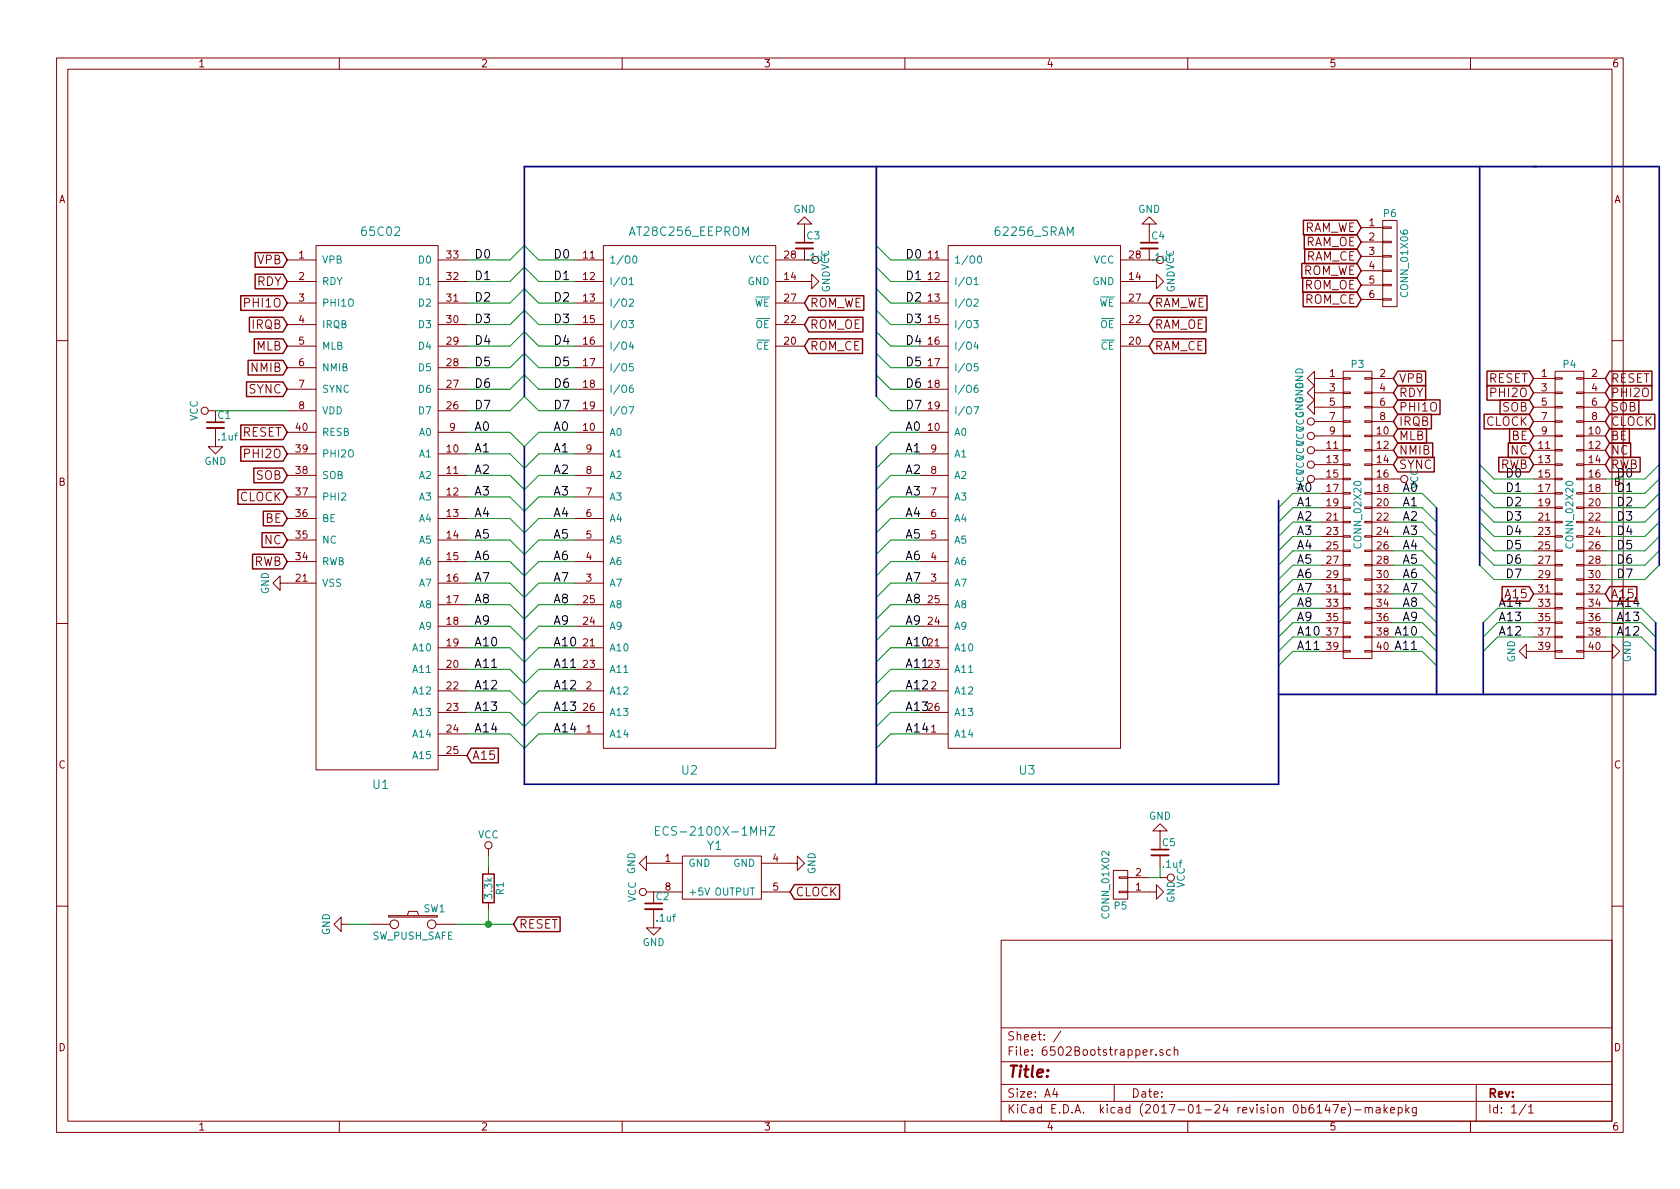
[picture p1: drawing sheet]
<svg xmlns="http://www.w3.org/2000/svg" width="297mm" height="210mm" viewBox="0 0 297 210" stroke-linecap="round" stroke-linejoin="round" font-family="sans-serif">
<g fill="none" stroke="#840000" stroke-width=".18">
<path d="M10 10.3h277v189.9h-277zM12 12.2h273v186.1h-273zM60 10.3v1.9M110 10.3v1.9M160 10.3v1.9M210 10.3v1.9M260 10.3v1.9M142.2 39.6h1.3l-1.3-1.3-1.2 1.3h1.2v1.3M203.2 39.6h1.3l-1.3-1.3-1.3 1.3h1.3v1.3M244.5 39h2.5v15.2h-2.5zM50.8 46h5.1M50.8 49.8h5.1"/>
<path d="M50.8 53.6h5.1M50.8 57.4h5.1M55.9 43.4h21.6v92.7h-21.6zM77.5 46h5M77.5 49.8h5M77.5 53.6h5M77.5 57.4h5M101.6 46h5.1M101.6 49.8h5.1M101.6 53.6h5.1M101.6 57.4h5.1M106.7 43.4h30.5v88.9h-30.5z"/>
<path d="M137.2 49.8h6.3v-1.3l1.3 1.3-1.3 1.2v-1.2M137.2 46h6.3M137.2 53.6h5M137.2 57.4h5M142.2 43.9v2.1M162.6 46h5M162.6 49.8h5M162.6 53.6h5M162.6 57.4h5M167.6 43.4h30.5v88.9h-30.5zM198.1 49.8h6.4v-1.3l1.2 1.3-1.2 1.2v-1.2M198.1 46h6.4"/>
<path d="M198.1 53.6h5.1M198.1 57.4h5.1M203.2 43.9v2.1M240.7 40.3h3.8M240.7 42.8h3.8M240.7 45.3h3.8M240.7 47.9h3.8M240.7 50.4h3.8M240.7 53h3.8M244.5 52.8h1.5v.3h-1.5zM244.5 50.3h1.5v.2h-1.5zM244.5 47.7h1.5v.3h-1.5z"/>
<path d="M244.5 45.2h1.5v.3h-1.5zM244.5 42.7h1.5v.2h-1.5zM244.5 40.1h1.5v.3h-1.5zM10 60.2h2M36.8 72.6h1.3M38.1 75.7v3.3h1.3l-1.3 1.3-1.3-1.3h1.3M50.8 61.2h5.1M50.8 65h5.1M50.8 68.8h5.1M50.8 72.6h5.1M50.8 76.4h5.1M77.5 61.2h5"/>
<path d="M77.5 65h5M77.5 68.8h5M77.5 72.6h5M77.5 76.4h5M101.6 61.2h5.1M101.6 65h5.1M101.6 68.8h5.1M101.6 72.6h5.1M101.6 76.4h5.1M137.2 61.2h5M162.6 61.2h5M162.6 65h5"/>
<path d="M162.6 68.8h5M162.6 72.6h5M162.6 76.4h5M198.1 61.2h5.1M232.4 66.9v-1.2l-1.3 1.2 1.3 1.3v-1.3h5.1M232.4 69.5v-1.3l-1.3 1.3 1.3 1.2v-1.2h5.1M232.4 72v-1.3l-1.3 1.3 1.3 1.3v-1.3h5.1M232.4 74.5h5.1M232.4 77.1h5.1M232.4 79.6h5.1M237.5 79.5h1.3v.3h-1.3zM237.5 77h1.3v.2h-1.3z"/>
<path d="M237.5 74.4h1.3v.3h-1.3zM237.5 71.9h1.3v.2h-1.3zM237.5 69.3h1.3v.3h-1.3zM237.5 66.8h1.3v.3h-1.3zM237.5 65.7h5.1v50.8h-5.1zM241.3 79.5h1.3v.3h-1.3zM241.3 77h1.3v.2h-1.3zM241.3 74.4h1.3v.3h-1.3zM241.3 71.9h1.3v.2h-1.3zM241.3 69.3h1.3v.3h-1.3zM241.3 66.8h1.3v.3h-1.3zM242.6 66.9h3.8"/>
<path d="M242.6 69.5h3.8M242.6 72h3.8M242.6 74.5h3.8M242.6 77.1h3.8M242.6 79.6h3.8M271.1 66.9h3.9M271.1 69.5h3.9M271.1 72h3.9M271.1 74.5h3.9M271.1 77.1h3.9M271.1 79.6h3.9M275 79.5h1.2v.3h-1.2z"/>
<path d="M275 77h1.2v.2h-1.2zM275 74.4h1.2v.3h-1.2zM275 71.9h1.2v.2h-1.2zM275 69.3h1.2v.3h-1.2zM275 66.8h1.2v.3h-1.2zM275 65.7h5v50.8h-5zM278.8 79.5h1.2v.3h-1.2zM278.8 77h1.2v.2h-1.2zM278.8 74.4h1.2v.3h-1.2zM278.8 71.9h1.2v.2h-1.2zM278.8 69.3h1.2v.3h-1.2zM278.8 66.8h1.2v.3h-1.2z"/>
<path d="M280 66.9h3.8M280 69.5h3.8M280 72h3.8M280 74.5h3.8M280 77.1h3.8M280 79.6h3.8M285 60.2h2M50.8 80.3h5.1M50.8 84.1h5.1M50.8 87.9h5.1M50.8 91.7h5.1M50.8 95.5h5.1"/>
<path d="M50.8 99.3h5.1M77.5 80.3h5M77.5 84.1h5M77.5 87.9h5M77.5 91.7h5M77.5 95.5h5M77.5 99.3h5M101.6 80.3h5.1M101.6 84.1h5.1M101.6 87.9h5.1M101.6 91.7h5.1M101.6 95.5h5.1"/>
<path d="M101.6 99.3h5.1M162.6 80.3h5M162.6 84.1h5M162.6 87.9h5M162.6 91.7h5M162.6 95.5h5M162.6 99.3h5M232.4 84.7h5.1M232.4 82.2h5.1M233.7 89.8h3.8M233.7 92.3h3.8M233.7 94.9h3.8"/>
<path d="M233.7 97.4h3.8M233.7 87.2h3.8M233.7 99.9h3.8M237.5 99.8h1.3v.3h-1.3zM237.5 97.3h1.3v.2h-1.3zM237.5 94.7h1.3v.3h-1.3zM237.5 92.2h1.3v.3h-1.3zM237.5 89.7h1.3v.2h-1.3zM237.5 87.1h1.3v.3h-1.3zM237.5 84.6h1.3v.2h-1.3zM237.5 82h1.3v.3h-1.3zM241.3 99.8h1.3v.3h-1.3z"/>
<path d="M241.3 97.3h1.3v.2h-1.3zM241.3 94.7h1.3v.3h-1.3zM241.3 92.2h1.3v.3h-1.3zM241.3 89.7h1.3v.2h-1.3zM241.3 87.1h1.3v.3h-1.3zM241.3 84.6h1.3v.2h-1.3zM241.3 82h1.3v.3h-1.3zM242.6 84.7h5M242.6 89.8h3.8M242.6 92.3h3.8M242.6 82.2h3.8M242.6 94.9h3.8"/>
<path d="M242.6 97.4h3.8M242.6 87.2h3.8M242.6 99.9h3.8M271.1 84.7h3.9M271.1 89.8h3.9M271.1 92.3h3.9M271.1 82.2h3.9M271.1 94.9h3.9M271.1 97.4h3.9M271.1 87.2h3.9M271.1 99.9h3.9M275 99.8h1.2v.3h-1.2z"/>
<path d="M275 97.3h1.2v.2h-1.2zM275 94.7h1.2v.3h-1.2zM275 92.2h1.2v.3h-1.2zM275 89.7h1.2v.2h-1.2zM275 87.1h1.2v.3h-1.2zM275 84.6h1.2v.2h-1.2zM275 82h1.2v.3h-1.2zM278.8 99.8h1.2v.3h-1.2zM278.8 97.3h1.2v.2h-1.2zM278.8 94.7h1.2v.3h-1.2zM278.8 92.2h1.2v.3h-1.2zM278.8 89.7h1.2v.2h-1.2z"/>
<path d="M278.8 87.1h1.2v.3h-1.2zM278.8 84.6h1.2v.2h-1.2zM278.8 82h1.2v.3h-1.2zM280 84.7h3.8M280 89.8h3.8M280 92.3h3.8M280 82.2h3.8M280 94.9h3.8M280 97.4h3.8M280 87.2h3.8M280 99.9h3.8M10 110.3h2"/>
<path d="M49.5 103.1v-1.3l-1.2 1.3 1.2 1.3v-1.3h6.4M77.5 118.4h5M77.5 103.1h5M77.5 106.9h5M77.5 110.7h5M77.5 114.5h5M101.6 118.4h5.1M101.6 103.1h5.1M101.6 106.9h5.1M101.6 110.7h5.1M101.6 114.5h5.1M162.6 118.4h5"/>
<path d="M162.6 103.1h5M162.6 106.9h5M162.6 110.7h5M162.6 114.5h5M233.7 102.5h3.8M233.7 115.2h3.8M233.7 105h3.8M233.7 107.6h3.8M233.7 110.1h3.8M233.7 112.6h3.8M237.5 115.1h1.3v.2h-1.3zM237.5 112.5h1.3v.3h-1.3z"/>
<path d="M237.5 110h1.3v.2h-1.3zM237.5 107.4h1.3v.3h-1.3zM237.5 104.9h1.3v.3h-1.3zM237.5 102.4h1.3v.2h-1.3zM241.3 115.1h1.3v.2h-1.3zM241.3 112.5h1.3v.3h-1.3zM241.3 110h1.3v.2h-1.3zM241.3 107.4h1.3v.3h-1.3zM241.3 104.9h1.3v.3h-1.3zM241.3 102.4h1.3v.2h-1.3zM242.6 102.5h3.8M242.6 115.2h3.8"/>
<path d="M242.6 105h3.8M242.6 107.6h3.8M242.6 110.1h3.8M242.6 112.6h3.8M269.9 115.2v1.3l-1.3-1.3 1.3-1.3v1.3h5.1M271.1 102.5h3.9M271.1 105h3.9M271.1 107.6h3.9M271.1 110.1h3.9M271.1 112.6h3.9M275 115.1h1.2v.2h-1.2zM275 112.5h1.2v.3h-1.2z"/>
<path d="M275 110h1.2v.2h-1.2zM275 107.4h1.2v.3h-1.2zM275 104.9h1.2v.3h-1.2zM275 102.4h1.2v.2h-1.2zM278.8 115.1h1.2v.2h-1.2zM278.8 112.5h1.2v.3h-1.2zM278.8 110h1.2v.2h-1.2zM278.8 107.4h1.2v.3h-1.2zM278.8 104.9h1.2v.3h-1.2zM278.8 102.4h1.2v.2h-1.2zM280 115.2h5.1v-1.3l1.3 1.3-1.3 1.3v-1.3M280 102.5h3.8"/>
<path d="M280 105h3.8M280 107.6h3.8M280 110.1h3.8M280 112.6h3.8M285 110.3h2M77.5 122.2h5M77.5 126h5M77.5 129.8h5M77.5 133.6h5M101.6 122.2h5.1M101.6 126h5.1M101.6 129.8h5.1"/>
<path d="M162.6 122.2h5M162.6 126h5M162.6 129.8h5M86.4 150.1v1.3M86.4 153.3v1.3M86.4 159.6v1.3M114.3 152.6v-1.2l-1.3 1.2 1.3 1.3v-1.3h6.3M114.3 157.7h6.3M120.6 151.4h14v7.6h-14zM134.6 152.6h6.4v-1.2l1.2 1.2-1.2 1.3v-1.3M134.6 157.7h5.1M196.8 153.9h2.6v5.1h-2.6z"/>
<path d="M197.9 155.1h1.5v.2h-1.5zM197.9 157.6h1.5v.3h-1.5zM199.4 157.7h5.1v-1.2l1.2 1.2-1.2 1.3v-1.3M199.4 155.2h3.8M205.1 146.9h1.3l-1.3-1.2-1.3 1.2h1.3v1.3M205.1 155.2h1.3M205.1 151.3v2M10 160.2h2M60.3 163.4v-1.2l-1.2 1.2 1.2 1.3v-1.3h1.3M65.4 163.4h3.6M68.7 161.9h8.6v.3h-8.6zM72 161.9l.3-.7h1.5l.2 .7"/>
<path d="M77.1 163.4h3.5M115.6 160.8v3.3h1.2l-1.2 1.2-1.3-1.2h1.3M177 166.3h108v32h-108zM285 160.2h2M60 198.3v1.9M110 198.3v1.9M160 198.3v1.9M177 194.8h108M177 191.8h108M177 187.8h108M177 181.8h108M186.5 192.5l-.4 1h1"/>
<path d="M186.8 193v1M187.6 182.3l-1.3 2M197 191.8v3M203.9 185.6l-.3 .1-.1 .2M204.4 186.5v.1M205.6 185.7l-.3-.1-.2 .2v.2l.5 .2v.3h-.5M207 185.7l-.4-.1-.4 .3 .1 .6 .3 .1 .4-.1M207.6 185.7l.2-.1 .4 .1 .1 .9M207.6 185.1v1.5M210 198.3v1.9M234.6 195.2l-.3 1.1h.9M235.7 195.3h1l-.7 1.5"/>
<path d="M237.2 196.3l.7-.1-.1-.3-.4-.1-.2 .2v.7h.6M238.4 195.1a1.79 1.79 0 0 1 0 2.3M239.5 196.3h1.1M241.4 196v-.1a.37 .37 0 0 1 .6 .1v.8M241.4 195.8v1M242 196l.2-.2 .4 .1v.9M243.4 195.9h.5l.1 .9M244 196.2l-.5 .1-.2 .2 .2 .3 .5-.1M244.7 195.3v1.5M244.9 196.3l.4 .5M245.3 195.8l-.6 .6M245.9 196.3l.7-.1-.1-.3-.4-.1-.2 .2v.7h.6"/>
<path d="M247.2 195.9l.4-.1 .3 .3v.6l-.3 .1-.4-.1M247.2 195.8v1.5M248.6 195.3v1.5M248.7 196.3l.4 .5M249.1 195.8l-.5 .6M250.4 195.8v1.4l-.3 .1h-.3M250.4 195.9l-.4-.1-.3 .3 .1 .6 .2 .1 .4-.1M260 198.3v1.9M261 191.8v6.5M269.8 195.2l-1.2 2M270.3 195.8l.4-.5v1.5M270.3 196.8h.8"/>
<circle cx="36.2" cy="72.6" r=".63"/>
<circle cx="231.8" cy="79.6" r=".63"/>
<circle cx="231.8" cy="74.5" r=".63"/>
<circle cx="231.8" cy="77.1" r=".63"/>
<circle cx="231.8" cy="84.7" r=".63"/>
<circle cx="231.8" cy="82.2" r=".63"/>
<circle cx="248.3" cy="84.7" r=".63"/>
<circle cx="86.4" cy="149.5" r=".63"/>
<circle cx="113.7" cy="157.7" r=".63"/>
<circle cx="207" cy="155.2" r=".63"/>
<circle cx="69.7" cy="163.4" r=".76"/>
<circle cx="76.3" cy="163.4" r=".76"/>
</g>
<g fill="none" stroke="#008484" stroke-width=".18">
<path d="M111.2 56.7h.8l-.4 .5 .3 .1v.5l-.1 .2-.6-.2M111.3 49.4l.3-.3v1.2M111.3 53l.5-.1 .2 .3-.1 .2-.7 .7h.8M111.3 50.3h.7M112 45.4l.2-.1a.67 .67 0 0 1 .4 .6 .67 .67 0 0 1-.4 .6l-.3-.5zM172.2 56.7h.7l-.4 .5 .4 .1v.5l-.2 .2-.5-.2M172.2 49.4l.4-.3v1.2M172.2 53l.5-.1 .2 .3v.2l-.7 .7h.7M172.2 50.3h.7M172.9 45.4l.2-.1a.67 .67 0 0 1 .5 .6 .67 .67 0 0 1-.5 .6l-.3-.5zM111.2 71.9h.9l-.6 1.3M111.6 60.4l-.3 .9h.8"/>
<path d="M111.9 68.1l-.4 .1a.87 .87 0 0 0 0 1.2l.4-.1v-.6l-.4-.1-.2 .3M111.9 60.9v.9M111.9 64.3h-.6v.6l.2-.1 .4 .1v.6l-.1 .1-.5-.1M172.2 71.9h.8l-.5 1.3M172.5 60.4l-.3 .9h.8M172.8 68.1l-.3 .1a.87 .87 0 0 0 0 1.2l.4-.1v-.6l-.4-.1-.3 .3M172.8 60.9v.9M172.9 64.3h-.6l-.1 .6 .2-.1 .5 .1v.6l-.2 .1-.5-.1M229.1 69.1h1.3l-1.3 .7h1.3M229.1 71.6h1.3l-1.3 .8h1.3M229.2 70.4a.59 .59 0 0 0 .5 .7 .59 .59 0 0 0 .6-.7h-.5v.2M229.2 70.5a.68 .68 0 0 1 .7-.2 .68 .68 0 0 1 .5 .7h-1.3z"/>
<path d="M229.2 77.9l1.3 .4-1.3 .4M229.3 79.3a.6 .6 0 0 0 .5 .8 .6 .6 0 0 0 .7-.6l-.1-.2M229.3 78a.6 .6 0 0 0 .5 .8 .6 .6 0 0 0 .7-.5l-.1-.3M229.3 76.8a.6 .6 0 0 0 .5 .8 .6 .6 0 0 0 .7-.6l-.1-.2M115.9 146.9h.5M116.6 146.2h-.7v1.5h.7M124.6 157l.4 1.3 .5-1.3M135.9 146.2h1.1l-1.1 1.5h1.1"/>
</g>
<g fill="none" stroke="#840000" stroke-width=".25">
<path d="M230.5 39h9.4l.8 1.3-.8 1.2h-9.4zM42.6 52.3h7.4l.8 1.3-.8 1.3h-7.4zM44.1 56.1h5.9l.8 1.3-.8 1.3h-5.9zM45 59.9h5l.8 1.3-.8 1.3h-5zM45.1 48.5h4.9l.8 1.3-.8 1.3h-4.9zM45.1 44.7h4.9l.8 1.3-.8 1.3h-4.9zM143 52.3h9.7v2.6h-9.7l-.8-1.3zM143 56.1h9.6v2.6h-9.6l-.8-1.3zM143 59.9h9.5v2.6h-9.5l-.8-1.3zM204 52.3h9.4v2.6h-9.4l-.8-1.3zM204 56.1h9.3v2.6h-9.3l-.8-1.3zM204 59.9h9.2v2.6h-9.2l-.8-1.3z"/>
<path d="M230.2 46.6h9.7l.8 1.3-.8 1.3h-9.7zM230.3 49.1h9.6l.8 1.3-.8 1.3h-9.6zM230.4 51.7h9.5l.8 1.3-.8 1.2h-9.5zM230.6 41.5h9.3l.8 1.3-.8 1.3h-9.3zM230.7 44h9.2l.8 1.3-.8 1.3h-9.2zM42.6 75.2h7.4l.8 1.2-.8 1.3h-7.4zM42.6 79h7.4l.8 1.3-.8 1.3h-7.4zM43.6 67.5h6.4l.8 1.3-.8 1.3h-6.4zM43.9 63.7h6.1l.8 1.3-.8 1.3h-6.1zM247.1 68.2h5v2.6h-5l-.7-1.3zM247.1 73.2h6v2.6h-6l-.7-1.3zM247.1 78.3h6.2v2.6h-6.2l-.7-1.3z"/>
<path d="M247.1 65.6h5v2.6h-5l-.7-1.3zM247.1 70.7h7.5v2.6h-7.5l-.7-1.3zM247.1 75.8h5.1v2.6h-5.1l-.7-1.3zM262.4 73.2h8l.7 1.3-.7 1.3h-8zM262.9 65.6h7.5l.7 1.3-.7 1.3h-7.5zM262.9 68.2h7.5l.7 1.3-.7 1.3h-7.5zM265.2 70.7h5.2l.7 1.3-.7 1.3h-5.2zM266.7 78.3h3.7l.7 1.3-.7 1.3h-3.7zM266.9 75.8h3.5l.7 1.3-.7 1.3h-3.5zM284.6 65.6h7.5v2.6h-7.5l-.8-1.3zM284.6 73.2h8v2.6h-8l-.8-1.3zM284.6 75.8h3.5v2.6h-3.5l-.8-1.3z"/>
<path d="M284.6 70.7h5.2v2.6h-5.2l-.8-1.3zM284.6 68.2h7.5v2.6h-7.5l-.8-1.3zM284.6 78.3h3.7v2.6h-3.7l-.8-1.3zM42.1 86.6h7.9l.8 1.3-.8 1.3h-7.9zM44.7 98h5.3l.8 1.3-.8 1.3h-5.3zM44.9 82.8h5.1l.8 1.3-.8 1.3h-5.1zM46.3 94.2h3.7l.8 1.3-.8 1.3h-3.7zM46.6 90.4h3.4l.8 1.3-.8 1.3h-3.4zM247.1 80.9h6.5v2.6h-6.5l-.7-1.3zM265 80.9h5.4l.7 1.3-.7 1.3h-5.4zM284.6 80.9h5.4v2.6h-5.4l-.8-1.3zM265.6 103.7h4.8l.7 1.3-.7 1.3h-4.8z"/>
<path d="M284.6 103.7h4.8v2.6h-4.8l-.8-1.3zM83.3 132.3h4.8v2.6h-4.8l-.8-1.3zM85.3 154.6h2.1v5h-2.1zM140.5 156.4h7.9v2.6h-7.9l-.8-1.3zM91.6 162.1h7.4v2.6h-7.4l-.8-1.3z"/>
</g>
<g fill="none" stroke="#008400" stroke-width=".18">
<path d="M82.5 57.4h7.7l2.5-2.5 2.5 2.5h6.4M82.5 53.6h7.7l2.5-2.6 2.5 2.6h6.4M82.5 49.8h7.7l2.5-2.6 2.5 2.6h6.4M82.5 46h7.7l2.5-2.6 2.5 2.6h6.4M154.9 58.7l2.6 2.5h5.1M154.9 54.9l2.6 2.5h5.1M154.9 51l2.6 2.6h5.1M154.9 47.2l2.6 2.6h5.1M154.9 43.4l2.6 2.6h5.1M38.1 72.6h12.7M82.5 72.6h7.7l2.5-2.5 2.5 2.5h6.4M82.5 68.8h7.7l2.5-2.5 2.5 2.5h6.4"/>
<path d="M82.5 65h7.7l2.5-2.5 2.5 2.5h6.4M82.5 61.2h7.7l2.5-2.5 2.5 2.5h6.4M82.5 76.4h7.7l2.5 2.6 2.5-2.6h6.4M154.9 70.1l2.6 2.5h5.1M154.9 66.3l2.6 2.5h5.1M154.9 62.5l2.6 2.5h5.1M162.6 76.4h-5.1l-2.6 2.6M82.5 80.3h7.7l2.5 2.5 2.5-2.5h6.4M82.5 84.1h7.7l2.5 2.5 2.5-2.5h6.4M82.5 87.9h7.7l2.5 2.5 2.5-2.5h6.4M82.5 91.7h7.7l2.5 2.5 2.5-2.5h6.4M82.5 95.5h7.7l2.5 2.5 2.5-2.5h6.4"/>
<path d="M82.5 99.3h7.7l2.5 2.5 2.5-2.5h6.4M162.6 80.3h-5.1l-2.6 2.5M162.6 84.1h-5.1l-2.6 2.5M162.6 87.9h-5.1l-2.6 2.5M162.6 91.7h-5.1l-2.6 2.5M162.6 95.5h-5.1l-2.6 2.5M162.6 99.3h-5.1l-2.6 2.5M233.7 87.2h-5.1l-2.5 2.6M233.7 89.8h-5.1l-2.5 2.5M233.7 92.3h-5.1l-2.5 2.6M233.7 94.9h-5.1l-2.5 2.5M233.7 97.4h-5.1l-2.5 2.5"/>
<path d="M233.7 99.9h-5.1l-2.5 2.6M246.4 99.9h5.1l2.5 2.6M246.4 97.4h5.1l2.5 2.5M246.4 94.9h5.1l2.5 2.5M246.4 92.3h5.1l2.5 2.6M246.4 89.8h5.1l2.5 2.5M246.4 87.2h5.1l2.5 2.6M261.6 99.9l2.6 2.6h6.9M261.6 97.4l2.6 2.5h6.9M261.6 94.9l2.6 2.5h6.9M261.6 92.3l2.6 2.6h6.9M261.6 89.8l2.6 2.5h6.9"/>
<path d="M261.6 87.2l2.6 2.6h6.9M261.6 84.7l2.6 2.5h6.9M261.6 82.2l2.6 2.5h6.9M293.4 99.9l-2.6 2.6h-7M293.4 97.4l-2.6 2.5h-7M293.4 94.9l-2.6 2.5h-7M293.4 92.3l-2.6 2.6h-7M293.4 89.8l-2.6 2.5h-7M293.4 87.2l-2.6 2.6h-7M293.4 84.7l-2.6 2.5h-7M293.4 82.2l-2.6 2.5h-7M82.5 103.1h7.7l2.5 2.6 2.5-2.6h6.4"/>
<path d="M82.5 106.9h7.7l2.5 2.6 2.5-2.6h6.4M82.5 110.7h7.7l2.5 2.6 2.5-2.6h6.4M82.5 114.5h7.7l2.5 2.6 2.5-2.6h6.4M82.5 118.4h7.7l2.5 2.5 2.5-2.5h6.4M162.6 103.1h-5.1l-2.6 2.6M162.6 106.9h-5.1l-2.6 2.6M162.6 110.7h-5.1l-2.6 2.6M162.6 114.5h-5.1l-2.6 2.6M162.6 118.4h-5.1l-2.6 2.5M233.7 102.5h-5.1l-2.5 2.5M233.7 105h-5.1l-2.5 2.6M233.7 107.6h-5.1l-2.5 2.5"/>
<path d="M233.7 110.1h-5.1l-2.5 2.5M233.7 112.6h-5.1l-2.5 2.6M233.7 115.2h-5.1l-2.5 2.5M246.4 115.2h5.1l2.5 2.5M246.4 112.6h5.1l2.5 2.6M246.4 110.1h5.1l2.5 2.5M246.4 107.6h5.1l2.5 2.5M246.4 105h5.1l2.5 2.6M246.4 102.5h5.1l2.5 2.5M271.1 112.6h-6.3l-2.5 2.6M271.1 110.1h-6.3l-2.5 2.5M271.1 107.6h-6.3l-2.5 2.5"/>
<path d="M283.8 107.6h6.4l2.5 2.5M283.8 110.1h6.4l2.5 2.5M283.8 112.6h6.4l2.5 2.6M82.5 122.2h7.7l2.5 2.5 2.5-2.5h6.4M82.5 126h7.7l2.5 2.5 2.5-2.5h6.4M82.5 129.8h7.7l2.5 2.5 2.5-2.5h6.4M162.6 122.2h-5.1l-2.6 2.5M162.6 126h-5.1l-2.6 2.5M162.6 129.8h-5.1l-2.6 2.5M86.4 151.4v1.9M205.1 153.3v1.9h-1.9M61.6 163.4h3.8"/>
<path d="M80.6 163.4h10.2M86.4 160.9v2.5"/>
</g>
<path d="M140.7 43.9h3.1M201.7 43.9h3M36.6 75.7h3M203.6 151.3h3M114 160.8h3.1" fill="none" stroke="#840000" stroke-width=".33"/>
<path d="M140.7 42.9h3.1M201.7 42.9h3M36.6 74.7h3M114 159.8h3.1M203.6 150.2h3" fill="none" stroke="#840000" stroke-width=".3"/>
<path d="M154.9 29.5v40.6M261.6 29.5v70.4M92.7 70.1v-40.6h200.7v70.4M92.7 79v59.7h133.4v-50.2M154.9 79v59.7M254 89.8v33M262.3 110.1v12.7M292.7 110.1v12.7h-66.6" fill="none" stroke="#000084" stroke-width=".3"/>
<circle cx="86.4" cy="163.4" r=".51" fill="#008400" stroke="#008400" stroke-width=".25"/>
<text font-size="2.8" fill="#840000" x="178" y="190.5">Title:</text>
<g font-size="2.1" fill="#008484">
<text x="64.2" y="41.7">65C02</text>
<text x="111.6" y="41.7">AT28C256_EEPROM</text>
<text x="176.2" y="41.7">62256_SRAM</text>
<text x="120.6" y="137">U2</text>
<text x="180.3" y="137">U3</text>
<text x="66" y="139.5">U1</text>
<text x="117.5" y="147.8">ECS-2100X-1MHZ</text>
<text x="125.1" y="150.3">Y1</text>
</g>
<g font-size="2.1" fill="#840000">
<text x="230.3" y="41">RAM_WE</text>
<text x="45.5" y="46.7">VPB</text>
<text x="230.7" y="43.6">RAM_OE</text>
<text x="230.8" y="46.1">RAM_CE</text>
<text x="45.4" y="50.5">RDY</text>
<text x="230.2" y="48.6">ROM_WE</text>
<text x="230.6" y="51.2">ROM_OE</text>
<text x="230.7" y="53.7">ROM_CE</text>
<text x="43.5" y="54.4">PHI1O</text>
<text x="44.6" y="58.2">IRQB</text>
<text x="143.2" y="54.4">ROM_WE</text>
<text x="143.2" y="58.2">ROM_OE</text>
<text x="204.1" y="54.4">RAM_WE</text>
<text x="204.1" y="58.2">RAM_OE</text>
<text x="44.4" y="65.8">NMIB</text>
<text x="45.3" y="62">MLB</text>
<text x="143.2" y="62">ROM_CE</text>
<text x="204.1" y="62">RAM_CE</text>
<text x="44" y="69.6">SYNC</text>
<text x="247.3" y="70.2">RDY</text>
<text x="247.3" y="67.7">VPB</text>
<text x="263.1" y="67.7">RESET</text>
<text x="263.9" y="70.2">PHI2O</text>
<text x="284.8" y="67.7">RESET</text>
<text x="284.8" y="70.2">PHI2O</text>
<text x="42.8" y="77.2">RESET</text>
<text x="247.3" y="75.3">IRQB</text>
<text x="247.3" y="72.8">PHI1O</text>
<text x="247.3" y="77.8">MLB</text>
<text x="262.7" y="75.3">CLOCK</text>
<text x="265.6" y="72.8">SOB</text>
<text x="267.3" y="77.8">BE</text>
<text x="284.8" y="75.3">CLOCK</text>
<text x="284.8" y="77.8">BE</text>
<text x="284.8" y="72.8">SOB</text>
<text x="43.5" y="81">PHI2O</text>
<text x="247.3" y="80.4">NMIB</text>
<text x="247.3" y="82.9">SYNC</text>
<text x="265.2" y="82.9">RWB</text>
<text x="267.2" y="80.4">NC</text>
<text x="284.8" y="82.9">RWB</text>
<text x="284.8" y="80.4">NC</text>
<text x="42.3" y="88.6">CLOCK</text>
<text x="45.3" y="84.8">SOB</text>
<text x="46.9" y="92.5">BE</text>
<text x="44.8" y="100.1">RWB</text>
<text x="46.8" y="96.3">NC</text>
<text x="265.4" y="107.3">A14</text>
<text x="266.3" y="105.8">A15</text>
<text x="284.8" y="105.8">A15</text>
<text x="285.8" y="107.3">A14</text>
<text x="83.5" y="134.4">A15</text>
<text x="140.6" y="158.5">CLOCK</text>
<text x="91.7" y="164.2">RESET</text>
<text x="178" y="184">Sheet: /</text>
<text x="178" y="186.7">File: 6502Bootstrapper.sch</text>
<text x="178" y="196.9">KiCad E.D.A. kicad (2017-01-24 revision 0b6147e)-makepkg</text>
<text x="178" y="194.1">Size: A4</text>
<text x="200" y="194.1">Date:</text>
<text x="263" y="194.1">Rev:</text>
<text x="263" y="196.9">Id: 1/1</text>
</g>
<g font-size="2.1">
<text x="83.8" y="45.7">D0</text>
<text x="97.8" y="45.7">D0</text>
<text x="160" y="45.7">D0</text>
<text x="83.8" y="49.5">D1</text>
<text x="83.8" y="53.3">D2</text>
<text x="97.8" y="49.5">D1</text>
<text x="97.8" y="53.3">D2</text>
<text x="160" y="49.5">D1</text>
<text x="160" y="53.3">D2</text>
<text x="83.8" y="57.1">D3</text>
<text x="97.8" y="57.1">D3</text>
<text x="160" y="57.1">D3</text>
<text x="83.8" y="61">D4</text>
<text x="83.8" y="64.8">D5</text>
<text x="97.8" y="61">D4</text>
<text x="97.8" y="64.8">D5</text>
<text x="160" y="61">D4</text>
<text x="160" y="64.8">D5</text>
<text x="83.8" y="68.6">D6</text>
<text x="97.8" y="68.6">D6</text>
<text x="160" y="68.6">D6</text>
<text x="83.8" y="72.4">D7</text>
<text x="83.8" y="76.2">A0</text>
<text x="97.8" y="72.4">D7</text>
<text x="97.8" y="76.2">A0</text>
<text x="160" y="72.4">D7</text>
<text x="160" y="76.2">A0</text>
<text x="83.8" y="80">A1</text>
<text x="83.8" y="83.8">A2</text>
<text x="97.8" y="80">A1</text>
<text x="97.8" y="83.8">A2</text>
<text x="160" y="80">A1</text>
<text x="160" y="83.8">A2</text>
<text x="83.8" y="87.6">A3</text>
<text x="97.8" y="87.6">A3</text>
<text x="160" y="87.6">A3</text>
<text x="229.2" y="87">A0</text>
<text x="229.2" y="89.5">A1</text>
<text x="248.1" y="87">A0</text>
<text x="248.1" y="89.5">A1</text>
<text x="266.5" y="84.4">D0</text>
<text x="266.5" y="87">D1</text>
<text x="266.5" y="89.5">D2</text>
<text x="285.8" y="84.4">D0</text>
<text x="285.8" y="87">D1</text>
<text x="285.8" y="89.5">D2</text>
<text x="83.8" y="91.4">A4</text>
<text x="83.8" y="95.2">A5</text>
<text x="97.8" y="91.4">A4</text>
<text x="97.8" y="95.2">A5</text>
<text x="160" y="91.4">A4</text>
<text x="160" y="95.2">A5</text>
<text x="229.2" y="92.1">A2</text>
<text x="229.2" y="94.6">A3</text>
<text x="248.1" y="92.1">A2</text>
<text x="248.1" y="94.6">A3</text>
<text x="266.5" y="92.1">D3</text>
<text x="266.5" y="94.6">D4</text>
<text x="285.8" y="92.1">D3</text>
<text x="285.8" y="94.6">D4</text>
<text x="83.8" y="99.1">A6</text>
<text x="97.8" y="99.1">A6</text>
<text x="160" y="99.1">A6</text>
<text x="229.2" y="97.1">A4</text>
<text x="229.2" y="99.7">A5</text>
<text x="248.1" y="97.1">A4</text>
<text x="248.1" y="99.7">A5</text>
<text x="266.5" y="97.1">D5</text>
<text x="266.5" y="99.7">D6</text>
<text x="285.8" y="97.1">D5</text>
<text x="285.8" y="99.7">D6</text>
<text x="83.8" y="102.9">A7</text>
<text x="83.8" y="106.7">A8</text>
<text x="97.8" y="102.9">A7</text>
<text x="97.8" y="106.7">A8</text>
<text x="160" y="102.9">A7</text>
<text x="160" y="106.7">A8</text>
<text x="229.2" y="102.2">A6</text>
<text x="229.2" y="104.8">A7</text>
<text x="229.2" y="107.3">A8</text>
<text x="248.1" y="102.2">A6</text>
<text x="248.1" y="104.8">A7</text>
<text x="248.1" y="107.3">A8</text>
<text x="266.5" y="102.2">D7</text>
<text x="285.8" y="102.2">D7</text>
<text x="83.8" y="110.5">A9</text>
<text x="97.8" y="110.5">A9</text>
<text x="160" y="110.5">A9</text>
<text x="229.2" y="109.8">A9</text>
<text x="229.2" y="112.4">A10</text>
<text x="246.9" y="112.4">A10</text>
<text x="248.1" y="109.8">A9</text>
<text x="265.4" y="112.4">A12</text>
<text x="265.4" y="109.8">A13</text>
<text x="285.8" y="112.4">A12</text>
<text x="285.8" y="109.8">A13</text>
<text x="83.8" y="114.3">A10</text>
<text x="83.8" y="118.1">A11</text>
<text x="97.8" y="114.3">A10</text>
<text x="97.8" y="118.1">A11</text>
<text x="160" y="114.3">A10</text>
<text x="160" y="118.1">A11</text>
<text x="229.2" y="114.9">A11</text>
<text x="246.9" y="114.9">A11</text>
<text x="83.8" y="121.9">A12</text>
<text x="83.8" y="125.7">A13</text>
<text x="97.8" y="121.9">A12</text>
<text x="97.8" y="125.7">A13</text>
<text x="160" y="121.9">A12</text>
<text x="160" y="125.7">A13</text>
<text x="83.8" y="129.5">A14</text>
<text x="97.8" y="129.5">A14</text>
<text x="160" y="129.5">A14</text>
</g>
<g font-size="1.8" fill="#840000">
<text x="35" y="11.9">1</text>
<text x="85" y="11.9">2</text>
<text x="135" y="11.9">3</text>
<text x="185" y="11.9">4</text>
<text x="235" y="11.9">5</text>
<text x="285" y="11.9">6</text>
<text x="10.4" y="35.9">A</text>
<text x="285.4" y="35.9">A</text>
<text x="242.1" y="40">1</text>
<text x="52.9" y="45.7">1</text>
<text x="79" y="45.7">33</text>
<text x="103.2" y="45.7">11</text>
<text x="138.7" y="45.7">28</text>
<text x="164.1" y="45.7">11</text>
<text x="199.7" y="45.7">28</text>
<text x="242.1" y="42.5">2</text>
<text x="242.1" y="45.1">3</text>
<text x="242.1" y="47.6">4</text>
<text x="52.9" y="49.5">2</text>
<text x="52.9" y="53.3">3</text>
<text x="79" y="53.3">31</text>
<text x="79" y="49.5">32</text>
<text x="103.2" y="49.5">12</text>
<text x="103.2" y="53.3">13</text>
<text x="138.7" y="49.5">14</text>
<text x="138.7" y="53.3">27</text>
<text x="164.1" y="49.5">12</text>
<text x="164.1" y="53.3">13</text>
<text x="199.7" y="49.5">14</text>
<text x="199.7" y="53.3">27</text>
<text x="242.1" y="50.2">5</text>
<text x="242.1" y="52.7">6</text>
<text x="52.9" y="57.1">4</text>
<text x="79" y="57.1">30</text>
<text x="103.2" y="57.1">15</text>
<text x="138.7" y="57.1">22</text>
<text x="164.1" y="57.1">15</text>
<text x="199.7" y="57.1">22</text>
<text x="52.9" y="61">5</text>
<text x="52.9" y="64.8">6</text>
<text x="79" y="64.8">28</text>
<text x="79" y="61">29</text>
<text x="103.2" y="61">16</text>
<text x="103.2" y="64.8">17</text>
<text x="138.7" y="61">20</text>
<text x="164.1" y="61">16</text>
<text x="164.1" y="64.8">17</text>
<text x="199.7" y="61">20</text>
<text x="52.9" y="68.6">7</text>
<text x="79" y="68.6">27</text>
<text x="103.2" y="68.6">18</text>
<text x="164.1" y="68.6">18</text>
<text x="235.1" y="66.7">1</text>
<text x="235.1" y="69.2">3</text>
<text x="235.1" y="71.7">5</text>
<text x="244" y="66.7">2</text>
<text x="244" y="69.2">4</text>
<text x="244" y="71.7">6</text>
<text x="272.6" y="66.7">1</text>
<text x="272.6" y="69.2">3</text>
<text x="272.6" y="71.7">5</text>
<text x="281.5" y="66.7">2</text>
<text x="281.5" y="69.2">4</text>
<text x="281.5" y="71.7">6</text>
<text x="52.4" y="76.2">40</text>
<text x="52.9" y="72.4">8</text>
<text x="79" y="72.4">26</text>
<text x="79.5" y="76.2">9</text>
<text x="103.2" y="76.2">10</text>
<text x="103.2" y="72.4">19</text>
<text x="164.1" y="76.2">10</text>
<text x="164.1" y="72.4">19</text>
<text x="235.1" y="74.3">7</text>
<text x="235.1" y="76.8">9</text>
<text x="243.5" y="76.8">10</text>
<text x="244" y="74.3">8</text>
<text x="272.6" y="74.3">7</text>
<text x="272.6" y="76.8">9</text>
<text x="281" y="76.8">10</text>
<text x="281.5" y="74.3">8</text>
<text x="52.4" y="83.8">38</text>
<text x="52.4" y="80">39</text>
<text x="79" y="80">10</text>
<text x="79" y="83.8">11</text>
<text x="103.7" y="83.8">8</text>
<text x="103.7" y="80">9</text>
<text x="164.6" y="83.8">8</text>
<text x="164.6" y="80">9</text>
<text x="234.6" y="79.4">11</text>
<text x="234.6" y="81.9">13</text>
<text x="243.5" y="79.4">12</text>
<text x="243.5" y="81.9">14</text>
<text x="272.1" y="79.4">11</text>
<text x="272.1" y="81.9">13</text>
<text x="281" y="79.4">12</text>
<text x="281" y="81.9">14</text>
<text x="10.4" y="85.9">B</text>
<text x="52.4" y="87.6">37</text>
<text x="79" y="87.6">12</text>
<text x="103.7" y="87.6">7</text>
<text x="164.6" y="87.6">7</text>
<text x="234.6" y="84.4">15</text>
<text x="234.6" y="87">17</text>
<text x="234.6" y="89.5">19</text>
<text x="243.5" y="89.5">20</text>
<text x="243.5" y="84.4">16</text>
<text x="243.5" y="87">18</text>
<text x="272.1" y="84.4">15</text>
<text x="272.1" y="87">17</text>
<text x="272.1" y="89.5">19</text>
<text x="281" y="89.5">20</text>
<text x="281" y="84.4">16</text>
<text x="281" y="87">18</text>
<text x="285.4" y="85.9">B</text>
<text x="52.4" y="95.2">35</text>
<text x="52.4" y="91.4">36</text>
<text x="79" y="91.4">13</text>
<text x="79" y="95.2">14</text>
<text x="103.7" y="95.2">5</text>
<text x="103.7" y="91.4">6</text>
<text x="164.6" y="95.2">5</text>
<text x="164.6" y="91.4">6</text>
<text x="234.6" y="92.1">21</text>
<text x="234.6" y="94.6">23</text>
<text x="243.5" y="92.1">22</text>
<text x="243.5" y="94.6">24</text>
<text x="272.1" y="92.1">21</text>
<text x="272.1" y="94.6">23</text>
<text x="281" y="92.1">22</text>
<text x="281" y="94.6">24</text>
<text x="52.4" y="99.1">34</text>
<text x="79" y="99.1">15</text>
<text x="103.7" y="99.1">4</text>
<text x="164.6" y="99.1">4</text>
<text x="234.6" y="97.1">25</text>
<text x="234.6" y="99.7">27</text>
<text x="243.5" y="97.1">26</text>
<text x="243.5" y="99.7">28</text>
<text x="272.1" y="97.1">25</text>
<text x="272.1" y="99.7">27</text>
<text x="281" y="97.1">26</text>
<text x="281" y="99.7">28</text>
<text x="52.4" y="102.9">21</text>
<text x="79" y="102.9">16</text>
<text x="79" y="106.7">17</text>
<text x="103.2" y="106.7">25</text>
<text x="103.7" y="102.9">3</text>
<text x="164.1" y="106.7">25</text>
<text x="164.6" y="102.9">3</text>
<text x="234.6" y="104.8">31</text>
<text x="234.6" y="107.3">33</text>
<text x="234.6" y="102.2">29</text>
<text x="243.5" y="102.2">30</text>
<text x="243.5" y="104.8">32</text>
<text x="243.5" y="107.3">34</text>
<text x="272.1" y="104.8">31</text>
<text x="272.1" y="107.3">33</text>
<text x="272.1" y="102.2">29</text>
<text x="281" y="102.2">30</text>
<text x="281" y="104.8">32</text>
<text x="281" y="107.3">34</text>
<text x="79" y="110.5">18</text>
<text x="103.2" y="110.5">24</text>
<text x="164.1" y="110.5">24</text>
<text x="234.6" y="109.8">35</text>
<text x="234.6" y="112.4">37</text>
<text x="243.5" y="109.8">36</text>
<text x="243.5" y="112.4">38</text>
<text x="272.1" y="109.8">35</text>
<text x="272.1" y="112.4">37</text>
<text x="281" y="109.8">36</text>
<text x="281" y="112.4">38</text>
<text x="79" y="118.1">20</text>
<text x="79" y="114.3">19</text>
<text x="103.2" y="114.3">21</text>
<text x="103.2" y="118.1">23</text>
<text x="164.1" y="114.3">21</text>
<text x="164.1" y="118.1">23</text>
<text x="234.6" y="114.9">39</text>
<text x="243.5" y="114.9">40</text>
<text x="272.1" y="114.9">39</text>
<text x="281" y="114.9">40</text>
<text x="79" y="121.9">22</text>
<text x="79" y="125.7">23</text>
<text x="103.2" y="125.7">26</text>
<text x="103.7" y="121.9">2</text>
<text x="164.1" y="125.7">26</text>
<text x="164.6" y="121.9">2</text>
<text x="79" y="129.5">24</text>
<text x="103.7" y="129.5">1</text>
<text x="164.6" y="129.5">1</text>
<text x="10.4" y="135.9">C</text>
<text x="79" y="133.3">25</text>
<text x="285.4" y="135.9">C</text>
<text x="117.6" y="152.4">1</text>
<text x="136.7" y="152.4">4</text>
<text x="200.8" y="154.9">2</text>
<text x="117.6" y="157.5">8</text>
<text x="136.7" y="157.5">5</text>
<text x="200.8" y="157.5">1</text>
<text x="10.4" y="185.9">D</text>
<text x="285.4" y="185.9">D</text>
<text x="35" y="199.9">1</text>
<text x="85" y="199.9">2</text>
<text x="135" y="199.9">3</text>
<text x="185" y="199.9">4</text>
<text x="235" y="199.9">5</text>
<text x="285" y="199.9">6</text>
</g>
<g font-size="1.8" fill="#008484">
<text x="140.3" y="37.6">GND</text>
<text x="201.2" y="37.6">GND</text>
<text x="244.7" y="38.4">P6</text>
<text x="56.9" y="46.6">VPB</text>
<text x="74.2" y="46.6">D0</text>
<text x="107.7" y="46.6">1/O0</text>
<text x="132.4" y="46.6">VCC</text>
<text x="142.7" y="42.3">C3</text>
<text x="142.8" y="46.1">.1uf</text>
<text x="168.7" y="46.6">1/O0</text>
<text x="193.4" y="46.6">VCC</text>
<text x="203.7" y="42.3">C4</text>
<text x="203.8" y="46.1">.1uf</text>
<text x="56.9" y="50.4">RDY</text>
<text x="74.2" y="50.4">D1</text>
<text x="107.7" y="50.4">I/O1</text>
<text x="132.2" y="50.4">GND</text>
<text x="146.7" y="51.7" transform="rotate(-90 146.7 51.7)">GNDVCC</text>
<text x="168.7" y="50.4">I/O1</text>
<text x="193.2" y="50.4">GND</text>
<text x="207.7" y="51.7" transform="rotate(-90 207.7 51.7)">GNDVCC</text>
<text x="249" y="52.2" transform="rotate(-90 249 52.2)">CONN_01X06</text>
<text x="56.9" y="54.2">PHI1O</text>
<text x="56.9" y="58">IRQB</text>
<text x="74.2" y="58">D3</text>
<text x="74.2" y="54.2">D2</text>
<text x="107.7" y="54.2">I/O2</text>
<text x="107.7" y="58">I/O3</text>
<text x="133.3" y="54.2">WE</text>
<text x="133.6" y="58">OE</text>
<text x="168.7" y="54.2">I/O2</text>
<text x="168.7" y="58">I/O3</text>
<text x="194.3" y="54.2">WE</text>
<text x="194.5" y="58">OE</text>
<text x="56.9" y="61.8">MLB</text>
<text x="56.9" y="65.7">NMIB</text>
<text x="74.2" y="65.7">D5</text>
<text x="74.2" y="61.8">D4</text>
<text x="107.7" y="61.8">I/O4</text>
<text x="107.7" y="65.7">I/O5</text>
<text x="133.7" y="61.8">CE</text>
<text x="168.7" y="61.8">I/O4</text>
<text x="168.7" y="65.7">I/O5</text>
<text x="194.6" y="61.8">CE</text>
<text x="239" y="65.1">P3</text>
<text x="276.4" y="65.1">P4</text>
<text x="56.9" y="69.5">SYNC</text>
<text x="74.2" y="69.5">D6</text>
<text x="107.7" y="69.5">I/O6</text>
<text x="168.7" y="69.5">I/O6</text>
<text x="230.4" y="68.9" transform="rotate(-90 230.4 68.9)">GND</text>
<text x="35" y="74.5" transform="rotate(-90 35 74.5)">VCC</text>
<text x="38.6" y="74.1">C1</text>
<text x="38.7" y="77.9">.1uf</text>
<text x="56.9" y="73.3">VDD</text>
<text x="56.9" y="77.1">RESB</text>
<text x="74.2" y="77.1">A0</text>
<text x="74.2" y="73.3">D7</text>
<text x="107.7" y="77.1">A0</text>
<text x="107.7" y="73.3">I/O7</text>
<text x="168.7" y="77.1">A0</text>
<text x="168.7" y="73.3">I/O7</text>
<text x="230.6" y="76.4" transform="rotate(-90 230.6 76.4)">VCC</text>
<text x="36.1" y="82.2">GND</text>
<text x="56.9" y="80.9">PHI2O</text>
<text x="74.2" y="80.9">A1</text>
<text x="107.7" y="80.9">A1</text>
<text x="168.7" y="80.9">A1</text>
<text x="230.6" y="84" transform="rotate(-90 230.6 84)">VCC</text>
<text x="56.9" y="88.5">PHI2</text>
<text x="56.9" y="84.7">SOB</text>
<text x="74.2" y="84.7">A2</text>
<text x="74.2" y="88.5">A3</text>
<text x="107.7" y="88.5">A3</text>
<text x="107.7" y="84.7">A2</text>
<text x="168.7" y="88.5">A3</text>
<text x="168.7" y="84.7">A2</text>
<text x="230.6" y="86.5" transform="rotate(-90 230.6 86.5)">VCC</text>
<text x="250.7" y="86.5" transform="rotate(-90 250.7 86.5)">VCC</text>
<text x="56.9" y="92.3">BE</text>
<text x="74.2" y="92.3">A4</text>
<text x="107.7" y="92.3">A4</text>
<text x="168.7" y="92.3">A4</text>
<text x="56.9" y="99.9">RWB</text>
<text x="56.9" y="96.1">NC</text>
<text x="74.2" y="96.1">A5</text>
<text x="74.2" y="99.9">A6</text>
<text x="107.7" y="99.9">A6</text>
<text x="107.7" y="96.1">A5</text>
<text x="168.7" y="99.9">A6</text>
<text x="168.7" y="96.1">A5</text>
<text x="240.7" y="96.7" transform="rotate(-90 240.7 96.7)">CONN_02X20</text>
<text x="278.2" y="96.7" transform="rotate(-90 278.2 96.7)">CONN_02X20</text>
<text x="47.5" y="105.1" transform="rotate(-90 47.5 105.1)">GND</text>
<text x="56.9" y="103.8">VSS</text>
<text x="74.2" y="103.8">A7</text>
<text x="74.2" y="107.6">A8</text>
<text x="107.7" y="103.8">A7</text>
<text x="107.7" y="107.6">A8</text>
<text x="168.7" y="103.8">A7</text>
<text x="168.7" y="107.6">A8</text>
<text x="74.2" y="111.4">A9</text>
<text x="107.7" y="111.4">A9</text>
<text x="168.7" y="111.4">A9</text>
<text x="73.2" y="119">A11</text>
<text x="73.2" y="115.2">A10</text>
<text x="107.7" y="115.2">A10</text>
<text x="107.7" y="119">A11</text>
<text x="168.7" y="115.2">A10</text>
<text x="168.7" y="119">A11</text>
<text x="267.9" y="117.1" transform="rotate(-90 267.9 117.1)">GND</text>
<text x="288.3" y="117.1" transform="rotate(-90 288.3 117.1)">GND</text>
<text x="73.2" y="122.8">A12</text>
<text x="107.7" y="122.8">A12</text>
<text x="168.7" y="122.8">A12</text>
<text x="73.2" y="126.6">A13</text>
<text x="73.2" y="130.4">A14</text>
<text x="107.7" y="130.4">A14</text>
<text x="107.7" y="126.6">A13</text>
<text x="168.7" y="130.4">A14</text>
<text x="168.7" y="126.6">A13</text>
<text x="73.2" y="134.2">A15</text>
<text x="84.5" y="148.3">VCC</text>
<text x="203.1" y="145">GND</text>
<text x="205.6" y="149.7">C5</text>
<text x="121.7" y="153.3">GND</text>
<text x="129.7" y="153.3">GND</text>
<text x="144.2" y="154.6" transform="rotate(-90 144.2 154.6)">GND</text>
<text x="205.7" y="153.5">.1uf</text>
<text x="74.9" y="161.3">SW1</text>
<text x="87" y="158.8" transform="rotate(-90 87 158.8)">3.3k</text>
<text x="89.1" y="158.2" transform="rotate(-90 89.1 158.2)">R1</text>
<text x="112.4" y="159.6" transform="rotate(-90 112.4 159.6)">VCC GND</text>
<text x="116" y="159.2">C2</text>
<text x="121.7" y="158.4">+5V</text>
<text x="126.3" y="158.4">OUTPUT</text>
<text x="197.1" y="160.8">P5</text>
<text x="207.7" y="159.7" transform="rotate(-90 207.7 159.7)">GND</text>
<text x="209.5" y="157" transform="rotate(-90 209.5 157)">VCC</text>
<text x="58.3" y="165.4" transform="rotate(-90 58.3 165.4)">GND</text>
<text x="65.8" y="166.2">SW_PUSH_SAFE</text>
<text x="113.6" y="167.3">GND</text>
<text x="116.2" y="163">.1uf</text>
<text x="196.1" y="162.1" transform="rotate(-90 196.1 162.1)">CONN_01X02</text>
</g>
</svg>
